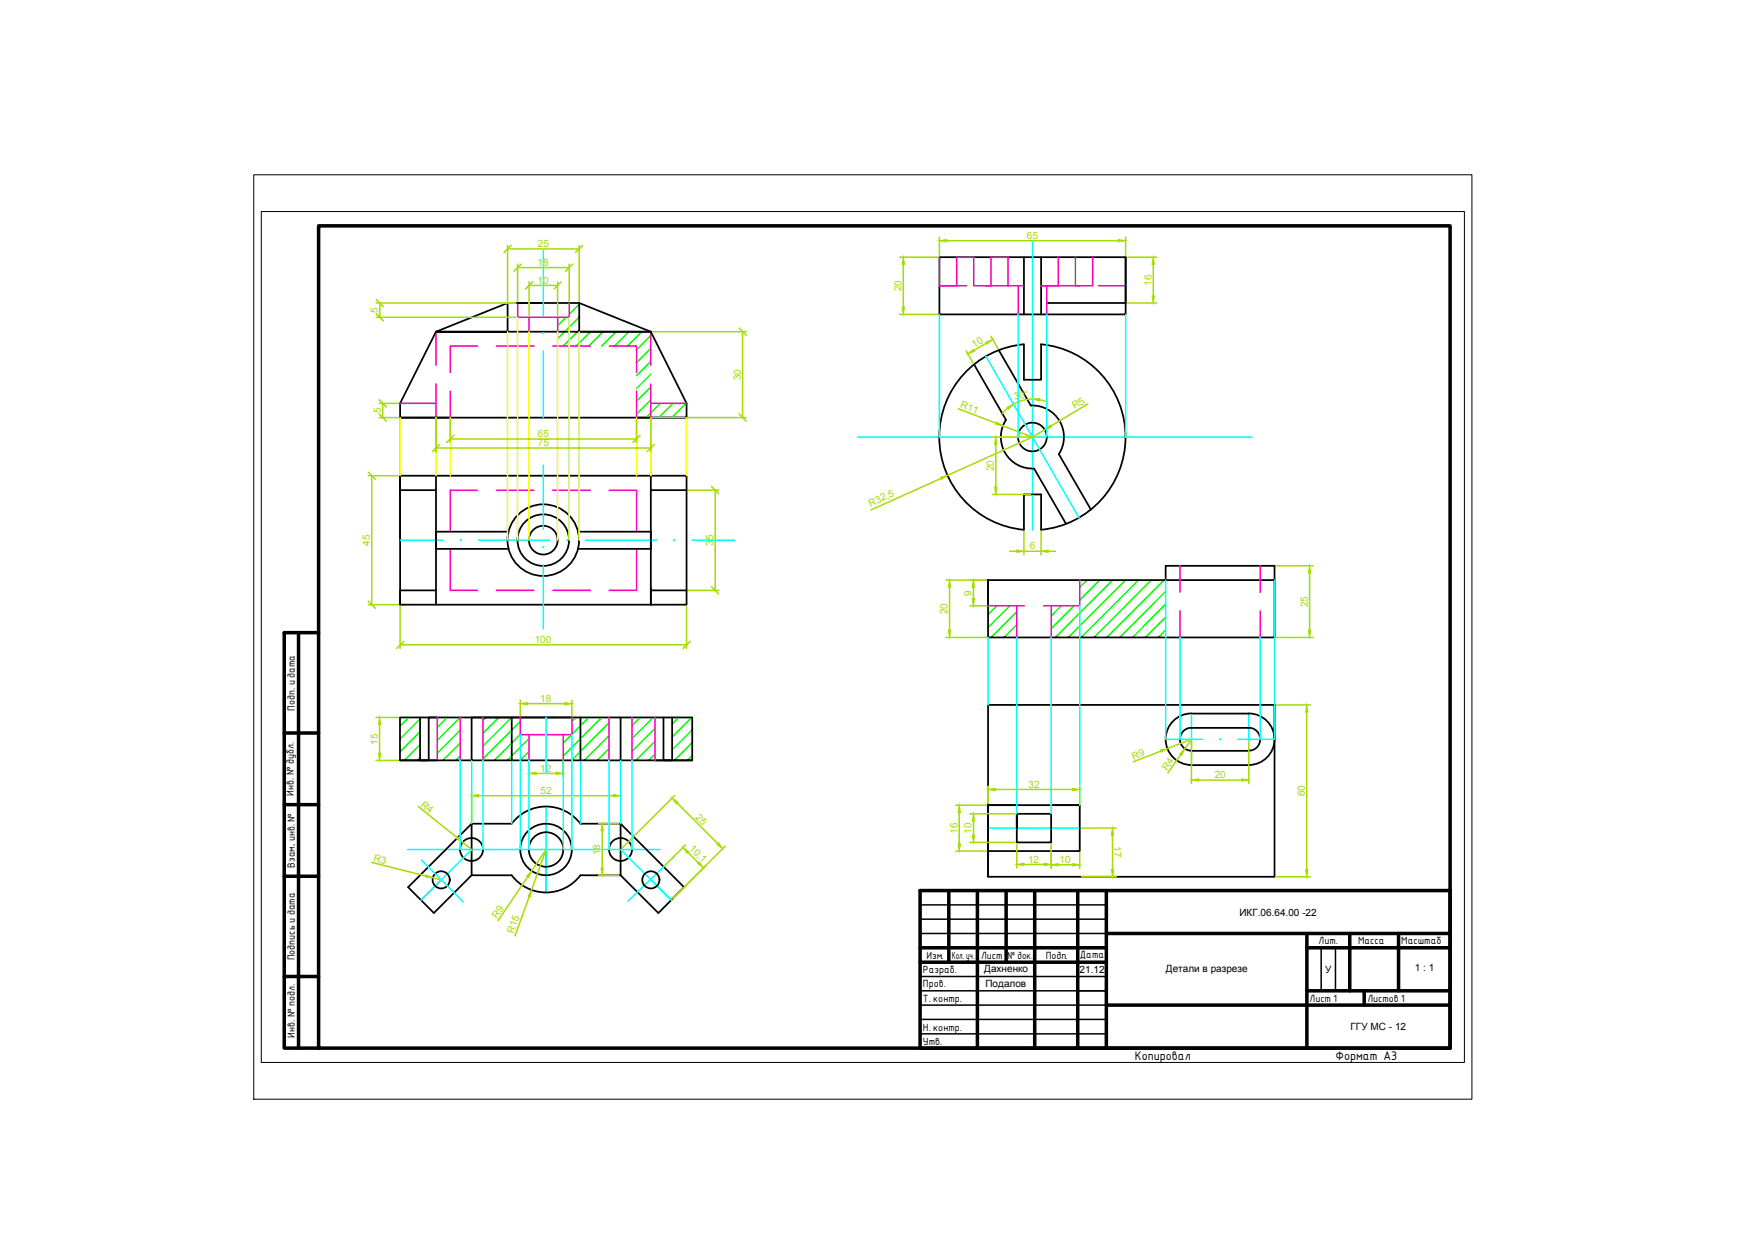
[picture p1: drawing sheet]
<svg xmlns="http://www.w3.org/2000/svg" width="297mm" height="210mm" viewBox="0 0 297 210" stroke-linecap="round" stroke-linejoin="round" font-family="sans-serif">
<!-- layer: 0 -->
<path d="M42.8 29.5h205.6v156h-205.6zM44.1 35.7h203v143.6h-203z" fill="none" stroke="#000" stroke-width=".17"/>
<g fill="none" stroke="#000" stroke-width=".59">
<path d="M53.8 38.1h190.9v138.8h-190.9zM50.4 106.8v70.1M53.8 106.8h-5.8v70.1h5.8M48 123.7h5.8M48 135.8h5.8M48 147.9h5.8M155.3 150.3h89.4v26.6h-89.4zM155.3 159.9h31.4M160.1 150.3v12.1M165 150.3v26.6M169.8 150.3v12.1M174.6 150.3v26.6"/>
<path d="M181.9 150.3v26.6M186.7 157.5h58M186.7 150.3v26.6M220.6 159.9h24.1M220.6 157.5v19.4M227.8 157.5v9.7M236 157.5v9.7M48 164.8h5.8M155.3 162.4h31.4M186.7 169.6h58M220.6 167.2h24.1M230.2 167.2v2.4"/>
</g>
<path d="M53.8 106.8v70.1" fill="none" stroke="#000" stroke-width=".3"/>
<path d="M155.3 152.7h31.4M155.3 155.1h31.4M155.3 157.5h31.4M223 159.9v7.3M225.4 159.9v7.3M155.3 164.8h31.4M155.3 167.2h31.4M155.3 169.6h31.4M155.3 172h31.4M155.3 174.4h31.4" fill="none" stroke="#000" stroke-width=".25"/>
<g fill="none" stroke="#000" stroke-width=".3">
<path d="M85.7 51.1h12.1M97.8 51.1l12 4.9h-12zM158.5 43.4h31.5v9.7h-31.5zM168.6 59.1l5.4 9.3a5.3 5.3 0 0 1 4.7 8.2M172.8 58.1a15.7 15.7 0 0 0-14.3 15.6 15.7 15.7 0 0 0 14.3 15.7M172.8 58.1v6h2.9v-6a15.7 15.7 0 0 1 14.3 15.7 15.7 15.7 0 0 1-14.3 15.6v-6h-2.9v6M172.8 43.4v9.7M175.7 43.4v9.7M190 43.4v7.7h-13.3M67.5 70.5h48.4v-2.4l-6.1-12.1h-36.2h12.1v-4.9l-12.1 4.9-6.1 12.1v2.4h6.1M164.4 61.5l5.4 9.3a5.3 5.3 0 0 0 4.7 8.3l5.4 9.3M178.7 76.7l5.4 9.3"/>
<path d="M67.5 80.3h48.4v21.7h-48.4zM67.5 80.3v10.9M67.5 82.7h6.1M73.6 99.6h-6.1v2.4M73.6 80.3v21.7M85.8 89.7h-12.2v2.9h12.2M97.6 89.7h12.2v2.9h-12.2M109.8 80.3v21.7M109.8 82.7h6.1M109.8 99.6h6.1M166.8 97.9h48.3v9.7h-48.3zM166.8 97.9v4.3"/>
<path d="M196.7 97.9v-2.4h18.4v2.4M166.8 118.9h48.3v29h-48.3zM215.1 118.9v5.8M70.9 121.1v7.2h2.9M73.8 121.1h-1.4v7.2h-4.9M79.6 121.1h25.1v7.2h-25.1zM79.6 139v8.7h6.8a7.2 7.2 0 0 0 11.6 0h6.7M79.6 139l-10.7 10.7 4.3 4.4 6.4-6.4M79.6 139h6.8a7.2 7.2 0 0 1 11.6 0h6.7M86.4 121.1v7.2M96.5 121.1h-29v7.2h12.1M98 121.1v7.2"/>
<path d="M104.7 121.1h12.1v7.2h-12.1M104.7 139v8.7M104.7 139l10.8 10.7-4.4 4.4-6.4-6.4M112 121.1v7.2h4.8M113.4 121.1v7.2h-2.9M166.8 135.9h4.8M171.6 137.3v4.8h5.8v-4.8h-5.8v2.4M177.4 135.9h4.8M201.1 120.4a4.3 4.3 0 0 0-4.4 4.3 4.3 4.3 0 0 0 4.4 4.4M201.1 122.8a1.94 1.94 0 0 0-2 1.9 1.94 1.94 0 0 0 2 2M201.1 129.1h9.7M201.1 120.4h9.7"/>
<path d="M201.1 122.8h9.7M201.1 126.7h9.7M210.8 120.4a4.3 4.3 0 0 1 4.3 4.3 4.3 4.3 0 0 1-4.3 4.4M210.8 122.8a1.94 1.94 0 0 1 1.9 1.9 1.94 1.94 0 0 1-1.9 2M166.8 143.6h15.4v-7.7h-15.4v12"/>
<circle cx="174.2" cy="73.7" r="2.42"/>
<circle cx="91.7" cy="91.1" r="6"/>
<circle cx="91.7" cy="91.1" r="4.4"/>
<circle cx="91.7" cy="91.1" r="2.42"/>
<circle cx="74.5" cy="148.5" r="1.45"/>
<circle cx="79.6" cy="143.3" r="1.94"/>
<circle cx="92.2" cy="143.3" r="4.4"/>
<circle cx="92.2" cy="143.3" r="2.91"/>
<circle cx="104.7" cy="143.3" r="1.94"/>
<circle cx="109.9" cy="148.5" r="1.45"/>
</g>
<g fill="none" stroke="#0f0" stroke-width=".25">
<path d="M95.5 53.5l-1.4 1.5M97.8 53.5l-3.7 3.6M97.8 55.7l-2.8 2.7M97.8 51.3l-1.7 1.7M99.6 56l-2.4 2.4M101.8 56l-2.4 2.4M104 56l-2.4 2.4M106.1 56l-2.4 2.4M108.3 56l-2.4 2.4M109.8 56.6l-2.4 2.4M109.8 58.8l-2.4 2.4M109.8 61l-2.4 2.4"/>
<path d="M109.8 63.1l-2.4 2.4M109.8 65.3l-2.4 2.4M109.8 67.5l-2.4 2.4M111.4 68.1l-2.4 2.4M113.6 68.1l-2.4 2.4M115.8 68.1l-2.4 2.4M115.9 70.1l-.4 .4M183.5 97.9l-1.3 1.2M185.6 97.9l-3.4 3.4M187.8 97.9l-9.7 9.7M190 97.9l-9.7 9.7M192.1 97.9l-9.6 9.7"/>
<path d="M194.3 97.9l-9.7 9.7M196.5 97.9l-9.7 9.7M196.7 99.8l-7.7 7.8M168.2 102.2l-1.4 1.5M170.4 102.2l-3.6 3.7M171.6 103.2l-4.3 4.4M171.6 105.4l-2.2 2.2M179.1 102.2l-1.7 1.7M181.3 102.2l-3.9 3.9M196.7 101.9l-5.6 5.7M196.7 104.1l-3.4 3.5M196.7 106.3l-1.2 1.3"/>
<path d="M69 121.1l-1.5 1.4M70.9 121.3l-3.4 3.4M70.9 123.5l-3.4 3.4M70.9 125.7l-2.7 2.6M70.9 127.8l-.5 .5M75.5 121.1l-1.7 1.7M77.7 121.1l-3.9 3.8M77.7 123.2l-3.9 3.9M77.7 125.4l-3 2.9M77.7 127.6l-.8 .7M82 121.1l-.5 .4M84.2 121.1l-2.7 2.6"/>
<path d="M86.3 121.1l-4.8 4.8M87.8 121.8l-6.3 6.2M87.8 123.9l-4.4 4.4M89.3 124.6l-3.7 3.7M89.3 126.8l-1.5 1.5M96.5 124l-1.4 1.4M97.2 121.1l-.7 .6M99.4 121.1l-2.9 2.8M101.5 121.1l-6.4 6.4M102.8 122l-6.3 6.3M102.8 124.1l-4.2 4.2M102.8 126.3l-2 2"/>
<path d="M108.1 121.1l-1.4 1.3M110.2 121.1l-3.5 3.5M110.5 122.9l-3.8 3.9M110.5 125.1l-3.2 3.2M110.5 127.3l-1 1M114.6 121.1l-1.2 1.1M116.7 121.1l-3.3 3.3M116.8 123.1l-3.4 3.4M116.8 125.3l-3 3M116.8 127.5l-.8 .8"/>
</g>
<g fill="none" stroke="#ff00bf" stroke-width=".25">
<path d="M73.6 56v5.6M80.6 58.4h-4.6v4.4M83.8 58.4h6.3M87.4 51.1v2.4h8.7v-2.4M89.3 53.5v2.5M93.3 58.4h6.3M94.1 53.5v2.5M102.8 58.4h4.6v4.4M109.8 56v5.6M158.5 43.4v4.8h4.6M158.5 48.2h2.9v-4.8h2.9v4.8h2.9v-4.8h2.9v4.8M166.3 48.2h6.4"/>
<path d="M171.8 48.2v4.9M175.8 48.2h6.4M176.7 48.2v4.9M178.6 43.4v4.8h-2.9M181.5 43.4v4.8h2.9v-4.8M185.4 48.2h4.6M67.5 68.1h6.1M73.6 64.8v5.7M76 66v4.5M107.4 66v4.5M109.8 64.8v5.7M109.8 68.1h6.1"/>
<path d="M76 92.7v6.9h4.6M80.6 82.7h-4.6v6.9M83.8 82.7h6.3M83.8 99.6h6.3M93.3 82.7h6.3M93.3 99.6h6.3M102.8 82.7h4.6v6.9M107.4 92.7v6.9h-4.6M182.2 97.9v4.3h-6.1M199.2 95.5v4.4M212.7 95.5v4.4M166.8 102.2h6.1"/>
<path d="M171.6 102.2v5.4M177.4 102.2v5.4M199.2 103.1v4.5M212.7 103.1v4.5M73.8 121.1v7.2M77.7 121.1v7.2M81.5 121.1v7.2M87.8 121.1v2.9h8.7v-2.9M89.3 124v4.3M95.1 124v4.3M102.8 121.1v7.2M106.7 121.1v7.2"/>
<path d="M110.5 121.1v7.2"/>
</g>
<g fill="none" stroke="#0ff" stroke-width=".25">
<path d="M91.7 42v11.2M91.7 59.2v11.3M174.3 40.6v48.9M91.7 78.5v10.8M144.7 73.8h66.6M166.4 60.1l15.7 27.3M67.5 91.2h7.3M80.8 91.2h12M91.7 95.3v10.8M98.8 91.2h12M116.8 91.2h7.2M92.2 136.1v14.5v-7.3"/>
<path d="M92.2 121.1v9.3M166.8 139.7h15.4M196.7 124.7h6.2M201.1 120.4v8.7M208.9 124.7h6.2M210.8 120.4v8.7M68.8 143.3h42.6M71.1 145.1l7.1 7.1M79.6 143.3l-8.6 8.6 3.5-3.4M104.7 143.3l8.6 8.6M113.9 144.5l-7.9 7.6"/>
</g>
<g fill="#0ff" stroke="#0ff" stroke-width=".17">
<circle cx="91.7" cy="56.2" r=".11"/>
<circle cx="77.8" cy="91.2" r=".11"/>
<circle cx="95.8" cy="91.2" r=".11"/>
<circle cx="113.8" cy="91.2" r=".11"/>
<circle cx="91.7" cy="92.3" r=".11"/>
<circle cx="205.9" cy="124.7" r=".11"/>
</g>
<path d="M85.7 56v35.2M87.4 53.5v37.7M89.3 56v35.2M94.1 56v35.2M96.1 53.5v37.7M97.8 56v35.2M67.5 70.5v9.8M73.6 70.5v9.8M76 70.5v9.8M107.4 70.5v9.8M109.8 70.5v9.8M115.9 70.5v9.8" fill="none" stroke="#ff0" stroke-width=".25"/>
<g fill="none" stroke="#a5dd00" stroke-width=".25">
<path d="M63.5 53.5h23.5M63.5 51.1h23.5M64.1 51.1v2.4M85.7 41.4v9.4M85.7 42h12.1M87.4 44.6v6.2M87.4 45.2h8.7M89.3 47.5v5.7M89.3 48.2h4.8M94.1 47.5v5.7M96.1 44.6v6.2M97.8 41.4v9.4"/>
<path d="M110.1 56h15.8M125.3 56v14.5M151.9 43.4h6.3M151.9 53.1h6.3M152.4 44.6v7.2M158.5 40v3.1M159.8 40.6h29M163.1 59.2l1.1 2M166.5 57.9l-2.1 1.2M167.2 56.8l1.2 2M190 40v3.1M190.3 51.1h4.9"/>
<path d="M190.3 43.4h4.9M194.6 44.6v5.3M64 68.1h3.2M64 70.5h3.2M64.6 68.1v2.4M73.6 70.8v5.4M73.6 75.6h36.2M76 70.8v3.9M76 74.1h31.4M107.4 70.8v3.9M109.8 70.8v5.4M110.1 70.5h15.8"/>
<path d="M161.7 69l6.5 2.4M167.5 73.8h6.5M168.1 75v7.2M169.3 71.9l5 1.9M170.1 68.9l-.9 .9M174.2 67.3l-1.6 .3-1.6 .6M174.3 73.8l-14.4 6.4M175.4 67.5l1.2 .3M176.3 72.5l-2 1.3M183.6 68.1l-6.2 3.8M62.2 80.3h5M62.7 80.3v21.7"/>
<path d="M116.2 82.7h5.1M116.2 99.6h5.1M120.7 82.7v16.9M158.8 80.7l-11.8 5.3M159.6 97.9h6.9M160.3 99.1v7.2M164.3 99.1v1.9M167.5 83.4h6.5M170.4 93h1.2M172.8 89.7v3.9M172.8 93h2.9M175.7 89.7v3.9"/>
<path d="M176.9 93h1.2M215.4 95.5h6.2M221 96.7v9.6M62.2 102h5M67.5 102.3v7.1M67.5 108.8h48.4M87.8 118.1v2.6M89 118.7h6.3M96.5 118.1v2.6M115.9 102.3v7.1M159.6 107.6h6.9M163.7 102.2h2.8"/>
<path d="M215.4 107.6h6.2M215.4 118.9h5.8M63.5 121.1h3.7M63.5 128.3h3.7M64.1 122.3v4.8M70.6 136.1l6.6 5.3M79.6 133.7v5M80.8 134.3h22.7M89.3 128.6v2.5M90.5 130.5h3.4M95.1 128.6v2.5M101 139h3.4"/>
<path d="M104.7 133.7v5M113.9 134.2l-8.9 8.9M114.3 135.5l6.8 6.8M161.3 135.9h5.2M161.9 137.1v5.3M163.7 137.3h7.6M164.3 138.5v2.4M166.8 132.6v3M168 133.2h13M182.2 132.6v3M188.3 139.7h-5.8M195.9 126.8l-4.6 1.7"/>
<path d="M197 126.3l4.1-1.6-1.1 1.6M199.3 127.3l-2.2 3.1M201.1 125v7.2M202.3 131.6h7.3M210.8 125.2v7M220.5 120.1v26.6M62.7 145.5l9.2 2.3M73.1 148.1l1.4 .4M78.1 142.1l1.5 1.2M89.1 147.9l-5 7.4M89.3 151.3l-2.4 6.6M89.7 146.9l2.5-3.6-2.5 6.9"/>
<path d="M101 147.7h3.4M101.6 140.2v6.3M115.7 142.6l-3.5 3.4M116.1 143.8l1.8 1.8M119.2 146l-3.5 3.5M122.4 142.8l-8.9 8.9M161.3 143.6h5.2M163.7 142.1h7.6M171.6 142.5v4M172.8 145.9h3.4M177.4 142.5v4M178.6 145.9h2.4"/>
<path d="M182.2 143.9v2.6M187.8 140.9v5.8M188.4 147.9h-5.8M215.4 147.9h5.8"/>
</g>
<!-- layer: 0 -->
<g fill="none" stroke="#a5dd00" stroke-width=".25">
<path d="M63.5 52.9l1.2 1.3M63.5 50.5l1.2 1.2M86.3 41.4l-1.2 1.2M88 44.6l-1.3 1.2M89.9 47.5l-1.2 1.3M94.7 47.5l-1.2 1.3M96.7 44.6l-1.3 1.2M98.3 41.4l-1.2 1.2M124.7 55.4l1.2 1.2M62.2 79.7l1.2 1.2M64 67.4l1.2 1.3M64 69.9l1.2 1.2"/>
<path d="M74.2 75l-1.2 1.2M76.6 73.5l-1.2 1.2M108 73.5l-1.2 1.2M110.4 75l-1.2 1.2M124.7 69.9l1.2 1.2M120.1 82.1l1.2 1.2M120.1 99l1.2 1.2M62.2 101.4l1.2 1.2M68.1 108.2l-1.2 1.2M116.5 108.2l-1.2 1.2"/>
</g>
<g fill="none" stroke="#0ff" stroke-width=".25">
<path d="M196.7 97.9v26.8M215.1 97.9v26.8M166.8 107.6v11.3M171.6 107.6v29.7M177.4 107.6v29.7M182.2 102.2v33.7M199.2 107.6v17.1M212.7 107.6v17.1M77.7 128.3v15M79.6 128.3v10.7M81.5 128.3v15M86.4 128.3v10.7"/>
<path d="M87.8 124v19.3M89.3 128.3v15M95.1 128.3v15M96.5 124v19.3M98 128.3v10.7M102.8 128.3v15M104.7 128.3v10.7M106.7 128.3v15"/>
</g>
<g fill="#a5dd00" stroke="#a5dd00" stroke-width=".17">
<path d="M160.3 97.9l.2 1.2h-.5z"/>
<path d="M160 106.3h.5l-.2 1.3z"/>
<path d="M164.1 101h.4l-.2 1.2z"/>
<path d="M164.3 97.9l.2 1.2h-.4z"/>
<path d="M221 95.5l.2 1.2h-.4z"/>
<path d="M220.8 106.3h.4l-.2 1.3z"/>
<path d="M161.9 135.9l.2 1.2h-.4z"/>
<path d="M161.7 142.4h.4l-.2 1.2z"/>
<path d="M164.3 137.3l.2 1.2h-.4z"/>
<path d="M164.1 140.9h.4l-.2 1.2z"/>
<path d="M187.8 139.7l.1 1.2h-.4z"/>
<path d="M187.6 146.7h.4l-.2 1.2z"/>
<path d="M171.6 145.9l1.2-.2v.4z"/>
<path d="M176.2 145.7l1.2 .2-1.2 .2z"/>
<path d="M177.4 145.9l1.2-.2v.4z"/>
<path d="M181 145.7l1.2 .2-1.2 .2z"/>
<path d="M166.8 133.2l1.2-.2v.4z"/>
<path d="M181 133l1.2 .2-1.2 .2z"/>
<path d="M201.1 131.6l1.2-.2v.4z"/>
<path d="M209.6 131.4l1.2 .2-1.2 .2z"/>
<path d="M200 126.3l-.6 1.1-.3-.2z"/>
<path d="M195.8 126.6l1.2-.3-1 .6z"/>
<path d="M220.4 146.7h.4l-.3 1.2z"/>
<path d="M220.5 118.9l.3 1.2h-.4z"/>
<path d="M64.1 121.1l.2 1.2h-.4z"/>
<path d="M63.9 127.1h.4l-.2 1.2z"/>
<path d="M87.8 118.7l1.2-.2v.4z"/>
<path d="M95.3 118.5l1.2 .2-1.2 .2z"/>
<path d="M89.3 130.5l1.2-.2v.4z"/>
<path d="M93.9 130.3l1.2 .2-1.2 .2z"/>
<path d="M77.3 141.2l.8 .9-1.1-.6z"/>
<path d="M71.9 147.6l1.2 .5-1.3-.1z"/>
<path d="M89.7 146.9l-.5 1.2-.3-.3z"/>
<path d="M89.7 150.2l-.2 1.2-.4-.2z"/>
<path d="M79.6 134.3l1.2-.2v.4z"/>
<path d="M103.5 134.1l1.2 .2-1.2 .2z"/>
<path d="M101.6 139l.2 1.2h-.4z"/>
<path d="M101.4 146.5h.4l-.2 1.2z"/>
<path d="M115.3 143l1 .7-.3 .3z"/>
<path d="M117.7 145.7l.3-.3 .7 1z"/>
<path d="M113.4 134.6l1 .8-.3 .2z"/>
<path d="M121 142.5l.3-.3 .7 1z"/>
<path d="M171.6 92.8l1.2 .2-1.2 .2z"/>
<path d="M175.7 93l1.2-.2v.4z"/>
<path d="M158.8 80.5l1.1-.3-1 .7z"/>
<path d="M168.2 71.2l1.1 .7-1.2-.3z"/>
<path d="M176.3 72.5l1-.8 .2 .4z"/>
<path d="M152.4 43.4l.3 1.2h-.4z"/>
<path d="M152.3 51.8h.4l-.3 1.3z"/>
<path d="M158.5 40.6l1.3-.2v.4z"/>
<path d="M188.8 40.4l1.2 .2-1.2 .2z"/>
<path d="M194.6 43.4l.2 1.2h-.4z"/>
<path d="M194.4 49.9h.4l-.2 1.2z"/>
<path d="M163.4 59.7l.9-.8 .2 .4z"/>
<path d="M166.4 57.7l1.1-.4-.9 .8z"/>
<path d="M174.3 67.3h1.2l-.1 .4z"/>
<path d="M170 68.7l1.1-.5-.9 .9z"/>
<path d="M168.1 73.8l.2 1.2h-.4z"/>
<path d="M167.9 82.2h.4l-.2 1.2z"/>
</g>
<path d="M158.5 53.1v20.7M171.8 53.1v20.7M176.7 53.1v20.7M190 53.1v20.7" fill="none" stroke="#0ff" stroke-width=".25"/>
<g font-size="2">
<text x="191.5" y="178.8">Копировал</text>
<text x="225.4" y="178.8">Формат A3</text>
</g>
<g font-size="1.7" fill="#a5dd00">
<text x="90.8" y="41.7">25</text>
<text x="173.3" y="40.3">65</text>
<text x="90.7" y="44.8">18</text>
<text x="90.7" y="47.8">10</text>
<text x="63.8" y="52.8" transform="rotate(-90 63.8 52.8)">5</text>
<text x="152.1" y="49.2" transform="rotate(-90 152.1 49.2)">20</text>
<text x="194.3" y="48.2" transform="rotate(-90 194.3 48.2)">16</text>
<text x="164.4" y="58.7" transform="rotate(-30 164.4 58.7)">10</text>
<text x="125" y="64.1" transform="rotate(-90 125 64.1)">30</text>
<text x="64.3" y="69.7" transform="rotate(-90 64.3 69.7)">5</text>
<text x="162" y="68.8" transform="rotate(21 162 68.8)">R11</text>
<text x="171.3" y="67.6" transform="rotate(-15 171.3 67.6)">30°</text>
<text x="181.4" y="69.1" transform="rotate(-31 181.4 69.1)">R5</text>
<text x="90.8" y="75.3">75</text>
<text x="90.8" y="73.7">65</text>
<text x="167.7" y="79.5" transform="rotate(-90 167.7 79.5)">20</text>
<text x="146.9" y="85.5" transform="rotate(-24 146.9 85.5)">R32,5</text>
<text x="62.4" y="92.1" transform="rotate(-90 62.4 92.1)">45</text>
<text x="120.4" y="92.1" transform="rotate(-90 120.4 92.1)">35</text>
<text x="173.8" y="92.7">6</text>
<text x="163.9" y="100.5" transform="rotate(-90 163.9 100.5)">9</text>
<text x="159.9" y="103.6" transform="rotate(-90 159.9 103.6)">20</text>
<text x="220.7" y="102.4" transform="rotate(-90 220.7 102.4)">25</text>
<text x="90.2" y="108.5">100</text>
<text x="91.2" y="118.4">18</text>
<text x="63.7" y="125.7" transform="rotate(-90 63.7 125.7)">15</text>
<text x="91.2" y="130.2">12</text>
<text x="191.3" y="128.2" transform="rotate(-21 191.3 128.2)">R9</text>
<text x="197" y="130.1" transform="rotate(-55 197 130.1)">R4</text>
<text x="205" y="131.3">20</text>
<text x="70.9" y="136" transform="rotate(39 70.9 136)">R4</text>
<text x="91.2" y="133.9">52</text>
<text x="173.6" y="132.9">32</text>
<text x="220.2" y="134.4" transform="rotate(-90 220.2 134.4)">60</text>
<text x="116.3" y="143.2" transform="rotate(45 116.3 143.2)">10,1</text>
<text x="117.3" y="138" transform="rotate(45 117.3 138)">25</text>
<text x="161.6" y="140.7" transform="rotate(-90 161.6 140.7)">16</text>
<text x="164" y="140.7" transform="rotate(-90 164 140.7)">10</text>
<text x="188.1" y="142.8" transform="rotate(89 188.1 142.8)">17</text>
<text x="63" y="145.2" transform="rotate(14 63 145.2)">R3</text>
<text x="101.3" y="144.3" transform="rotate(-90 101.3 144.3)">18</text>
<text x="173.5" y="145.6">12</text>
<text x="178.8" y="145.6">10</text>
<text x="83.9" y="155" transform="rotate(-56 83.9 155)">R9</text>
<text x="86.7" y="157.6" transform="rotate(-70 86.7 157.6)">R15</text>
</g>
<g font-size="1.7">
<text x="49.8" y="119.9" transform="rotate(-90 49.8 119.9)">Подп. и дата</text>
<text x="49.6" y="134.2" transform="rotate(-90 49.6 134.2)">Инв. № дубл.</text>
<text x="49.8" y="142.7" transform="rotate(-90 49.8 142.7)">.</text>
<text x="49.8" y="146.4" transform="rotate(-90 49.8 146.4)">Взам. инв. №</text>
<text x="209.2" y="154.5">ИКГ.06.64.00 -22</text>
<text x="156.3" y="161.7">Изм.</text>
<text x="160.6" y="161.7">Кол. уч.</text>
<text x="165.6" y="161.7">Лист</text>
<text x="170.1" y="161.7">№ док.</text>
<text x="176.5" y="161.7">Подп.</text>
<text x="182.3" y="161.7">Дата</text>
<text x="222.6" y="159.3">Лит.</text>
<text x="229.2" y="159.3">Масса</text>
<text x="236.5" y="159.3">Масштаб</text>
<text x="49.8" y="162" transform="rotate(-90 49.8 162)">Подпись и дата</text>
<text x="155.8" y="164.2">Разраб.</text>
<text x="155.8" y="166.6">Пров.</text>
<text x="166.1" y="164">Дахненко</text>
<text x="166.3" y="166.5">Подалов</text>
<text x="182.2" y="164.2">21.12</text>
<text x="196.8" y="164">Детали в разрезе</text>
<text x="223.7" y="164.2">У</text>
<text x="238.8" y="163.9">1 : 1</text>
<text x="155.8" y="174">Н. контр.</text>
<text x="155.8" y="169">Т. контр.</text>
<text x="221" y="169.1">Лист 1</text>
<text x="227.9" y="173.8">ГГУ МС - 12</text>
<text x="230.8" y="169.1">Листов 1</text>
<text x="49.8" y="175.1" transform="rotate(-90 49.8 175.1)">Инв. № подл.</text>
<text x="155.8" y="176.4">Утв.</text>
</g>
</svg>
